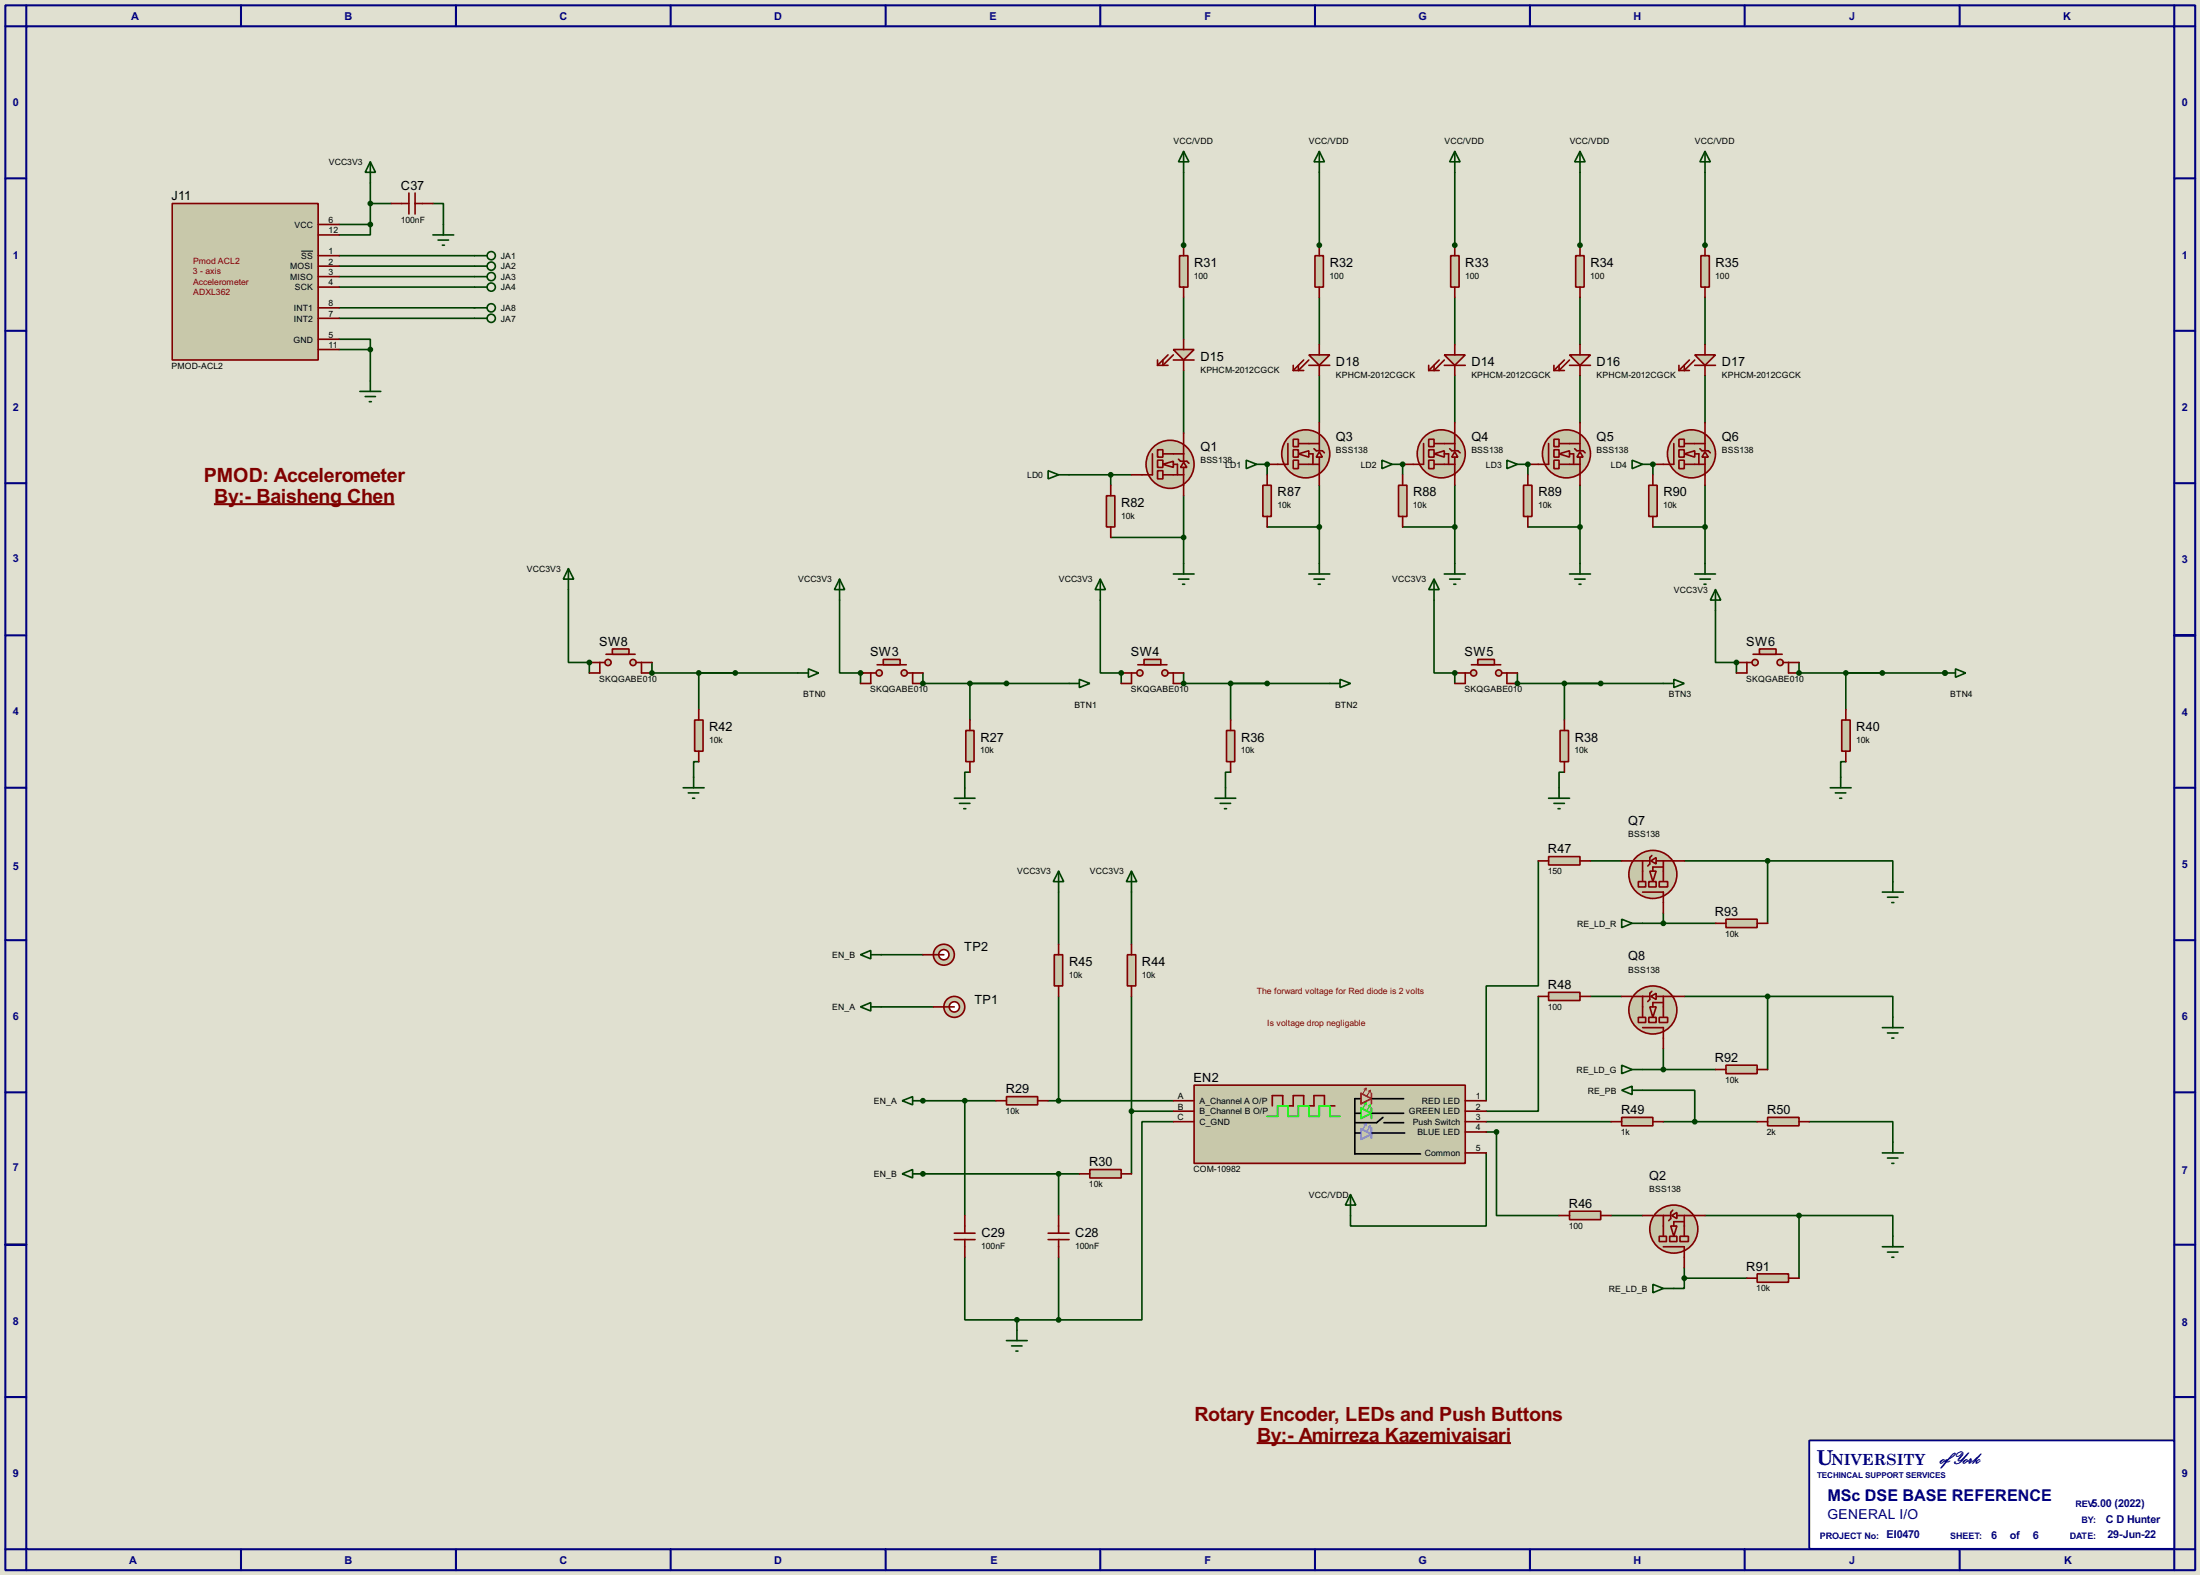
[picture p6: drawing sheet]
<svg xmlns="http://www.w3.org/2000/svg" width="536mm" height="383mm" viewBox="0 0 536 383" stroke-linecap="round" stroke-linejoin="round" font-family="sans-serif">
<path d="M0 0h535.9v383.5h-535.9z" fill="#e0e0d0"/>
<g fill="none" stroke="#000080" stroke-width=".5">
<path d="M1.3 1.3h533.4v381h-533.4zM6.4 6.4h523.2v370.8h-523.2zM6.4 1.3v5.1h-5.1M58.7 1.3v5.1M111.1 1.3v5.1M163.4 1.3v5.1M215.7 1.3v5.1M268 1.3v5.1M320.3 1.3v5.1M372.7 1.3v5.1M425 1.3v5.1M477.3 1.3v5.1"/>
<path d="M529.6 1.3v5.1h5.1M1.3 43.5h5.1M529.6 43.5h5.1M1.3 80.6h5.1M529.6 80.6h5.1M1.3 117.7h5.1M529.6 117.7h5.1M1.3 154.7h5.1M529.6 154.7h5.1M1.3 191.8h5.1M529.6 191.8h5.1M1.3 228.9h5.1"/>
<path d="M529.6 228.9h5.1M1.3 266h5.1M529.6 266h5.1M1.3 303.1h5.1M529.6 303.1h5.1M1.3 340.2h5.1M529.6 340.2h5.1M1.3 377.2h5.1v5.1M58.7 377.2v5.1M111.1 377.2v5.1M163.4 377.2v5.1M215.7 377.2v5.1"/>
<path d="M268 377.2v5.1M320.3 377.2v5.1M372.7 377.2v5.1M425 377.2v5.1M477.3 377.2v5.1M534.7 377.2h-5.1v5.1"/>
</g>
<path d="M440.7 350.7h88.9v26.4h-88.9z" fill="#fff" stroke="#000080" stroke-width=".45"/>
<g fill="none" stroke="#004000" stroke-width=".4">
<path d="M82.6 54.7h7.6M90.2 54.7v2.5h-7.6M90.2 44.5v10.2M90.2 49.6h5.1M105.5 49.6h2.5v5.1M82.6 75h33M82.6 77.5h33M82.6 69.9h33M82.6 67.4h33M82.6 64.8h33M82.6 62.3h33M82.6 82.6h7.6v2.5"/>
<path d="M82.6 85.1h7.6M90.2 85.1v7.7M209.6 163.9v2.5"/>
</g>
<circle cx="209.6" cy="163.9" r=".2" fill="#004000"/>
<path d="M204.5 146.1v17.8h5.1M224.8 163.9v2.5" fill="none" stroke="#004000" stroke-width=".4"/>
<circle cx="224.8" cy="166.4" r=".2" fill="#004000"/>
<g fill="none" stroke="#004000" stroke-width=".4">
<path d="M288.3 42v17.7M288.3 72.4v10.2M321.4 72.4v11.5M354.4 72.4v11.5M384.9 72.4v11.5M415.3 72.4v11.5M224.8 166.4h11.5v8.9M236.3 188h-1.3v3.8M242.6 268h-7.6v28M285.8 273.1h-7.6v48.3h-20.3M262.9 285.8h-5v10.2M362 280.7v17.8h-33v-2.5"/>
<path d="M235 306.1v15.3h12.7M257.9 306.1v15.3M247.7 321.4v2.5M247.7 321.4h10.2"/>
</g>
<g fill="#004000">
<circle cx="288.3" cy="59.7" r=".2"/>
<circle cx="321.4" cy="59.7" r=".2"/>
<circle cx="354.4" cy="59.7" r=".2"/>
<circle cx="384.9" cy="59.7" r=".2"/>
</g>
<path d="M288.3 90.2v15.3M321.4 91.5v11.4M354.4 91.5v11.4M384.9 91.5v11.4M415.3 91.5v11.4M236.3 166.4h8.9M273.1 163.9v2.5" fill="none" stroke="#004000" stroke-width=".4"/>
<circle cx="273.1" cy="163.9" r=".2" fill="#004000"/>
<path d="M268 146.1v17.8h5.1M288.3 163.9v2.5" fill="none" stroke="#004000" stroke-width=".4"/>
<circle cx="288.3" cy="166.4" r=".2" fill="#004000"/>
<path d="M288.3 166.4h20.4M299.8 166.4v8.9M354.4 163.9v2.5M299.8 188h-1.3v3.8" fill="none" stroke="#004000" stroke-width=".4"/>
<circle cx="354.4" cy="163.9" r=".2" fill="#004000"/>
<path d="M349.3 146.1v17.8h5.1M369.6 163.9v2.5" fill="none" stroke="#004000" stroke-width=".4"/>
<circle cx="369.6" cy="166.4" r=".2" fill="#004000"/>
<path d="M369.6 166.4h20.3M381.1 166.4v8.9M423 161.3v2.6M381.1 188h-1.3v3.8" fill="none" stroke="#004000" stroke-width=".4"/>
<circle cx="423" cy="161.3" r=".2" fill="#004000"/>
<path d="M417.9 148.6v12.7h5.1M438.2 161.3v2.6" fill="none" stroke="#004000" stroke-width=".4"/>
<circle cx="438.2" cy="163.9" r=".2" fill="#004000"/>
<path d="M143.6 161.3v2.6M438.2 163.9h20.3M449.6 163.9v8.9M449.6 185.5h-1.2v3.8" fill="none" stroke="#004000" stroke-width=".4"/>
<circle cx="143.6" cy="161.3" r=".2" fill="#004000"/>
<path d="M138.5 143.6v17.7h5.1M158.8 161.3v2.6" fill="none" stroke="#004000" stroke-width=".4"/>
<circle cx="158.8" cy="163.9" r=".2" fill="#004000"/>
<path d="M158.8 163.9h20.3M170.2 163.9v8.9M170.2 185.5h-1.2v3.8" fill="none" stroke="#004000" stroke-width=".4"/>
<circle cx="473.8" cy="163.9" r=".2" fill="#004000"/>
<path d="M179.1 163.9h15.3M245.2 166.4h15.2M308.7 166.4h15.2M389.9 166.4h15.3M257.9 217.2v12.7M275.6 217.2v12.7M257.9 242.6v25.4M275.6 242.6v43.2M224.8 268h10.2M255.3 268h30.5M275.6 270.6h10.2" fill="none" stroke="#004000" stroke-width=".4"/>
<circle cx="224.8" cy="268" r=".2" fill="#004000"/>
<path d="M224.8 285.8h33.1" fill="none" stroke="#004000" stroke-width=".4"/>
<circle cx="224.8" cy="285.8" r=".2" fill="#004000"/>
<path d="M321.4 42v17.7M354.4 42v17.7M384.9 42v17.7M374.7 209.6v30.5h-12.7v27.9M387.4 209.6h7.6M374.7 242.6v28h-12.7M387.4 242.6h7.6M362 275.6h2.5v20.4h15.3M362 273.1h30.5M440.7 273.1h20.4v5.1M392.5 296h7.6" fill="none" stroke="#004000" stroke-width=".4"/>
<circle cx="415.3" cy="59.7" r=".2" fill="#004000"/>
<path d="M415.3 42v17.7M260.4 115.6h15.2M270.6 115.6v2.6M270.6 130.9h17.7M288.3 120.7v16.5" fill="none" stroke="#004000" stroke-width=".4"/>
<circle cx="308.7" cy="113.1" r=".2" fill="#004000"/>
<path d="M308.7 113.1v2.5M321.4 118.2v19M308.7 128.3h12.7" fill="none" stroke="#004000" stroke-width=".4"/>
<circle cx="341.7" cy="113.1" r=".2" fill="#004000"/>
<path d="M341.7 113.1v2.5M354.4 118.2v19M341.7 128.3h12.7" fill="none" stroke="#004000" stroke-width=".4"/>
<circle cx="372.2" cy="113.1" r=".2" fill="#004000"/>
<path d="M372.2 113.1v2.5M384.9 118.2v19M372.2 128.3h12.7" fill="none" stroke="#004000" stroke-width=".4"/>
<circle cx="402.6" cy="113.1" r=".2" fill="#004000"/>
<g fill="none" stroke="#004000" stroke-width=".4">
<path d="M402.6 113.1v2.5M415.3 118.2v19M402.6 128.3h12.7M410.3 209.6h20.3M430.6 209.6h30.5v5.1M430.6 209.6v15.2M400.1 224.8h17.8M405.2 222.3v2.5M405.2 255.3v5.1M410.3 242.6h20.3M430.6 242.6h30.5v5.1M430.6 242.6v17.8"/>
<path d="M400.1 260.4h17.8M415.3 296h22.9M438.2 296h22.9v5M438.2 296v15.2M410.3 311.2v2.5h-2.6M410.3 308.7v2.5M410.3 311.2h15.2"/>
</g>
<circle cx="473.8" cy="163.9" r=".2" fill="#004000"/>
<path d="M458.5 163.9h15.3M214.7 232.5h10.1M214.7 245.2h12.7M400.1 265.5h12.7v7.6M405.2 273.1h22.8" fill="none" stroke="#004000" stroke-width=".4"/>
<path d="M42 49.6h35.5v38.1h-35.5z" fill="#c8c8aa" stroke="#800000" stroke-width=".4"/>
<g fill="none" stroke="#800000" stroke-width=".4">
<path d="M77.5 54.7h5.1M77.5 57.2h5.1M95.3 49.6h4.3M99.6 47v5.1M101.1 47v5.1M101.1 49.6h4.4M77.5 62.3h5.1M77.5 64.8h5.1M77.5 67.4h5.1M77.5 69.9h5.1M77.5 75h5.1M77.5 77.5h5.1"/>
<path d="M77.5 82.6h5.1M77.5 85.1h5.1"/>
</g>
<path d="M73.4 61.2h2.9" fill="none" stroke="#000" stroke-width=".24"/>
<g fill="none" stroke="#004000" stroke-width=".4">
<path d="M90.2 39.4l1.3 2.6h-2.5zM90.2 39.4v5.1M105.5 57.2h5M106.7 58.5h2.6M107.8 59.7h.5M108 54.7v2.5M115.6 75h3.1M115.6 77.5h3.1M115.6 69.9h3.1M115.6 67.4h3.1M115.6 64.8h3.1M115.6 62.3h3.1"/>
<path d="M87.7 95.3h5.1M89 96.6h2.5M90 97.8h.5M90.2 92.8v2.5"/>
<circle cx="119.6" cy="69.9" r="1"/>
<circle cx="119.6" cy="64.8" r="1"/>
<circle cx="119.6" cy="77.5" r="1"/>
<circle cx="119.6" cy="62.3" r="1"/>
<circle cx="119.6" cy="75" r="1"/>
<circle cx="119.6" cy="67.4" r="1"/>
</g>
<g fill="#004000" stroke="#004000" stroke-width=".4">
<circle cx="90.2" cy="54.7" r=".5"/>
<circle cx="90.2" cy="85.1" r=".5"/>
<circle cx="90.2" cy="49.6" r=".5"/>
</g>
<path d="M351.8 86.4h5.1l-2.5 2.6z" fill="#c8c8aa" stroke="#800000" stroke-width=".4"/>
<path d="M348 89v1.2M348 90.2h2.6M350.6 87.7l-2.6 2.5M351.8 89h5.1M351.8 87.7l-2.5 2.5v-1.2M354.4 83.9v2.5M354.4 89v2.5" fill="none" stroke="#800000" stroke-width=".4"/>
<path d="M285.8 85.1h5.1l-2.6 2.6z" fill="#c8c8aa" stroke="#800000" stroke-width=".4"/>
<path d="M282 87.7v1.3M282 89h2.5M284.5 86.4l-2.5 2.6M285.8 87.7h5.1M285.8 86.4l-2.5 2.6v-1.3M288.3 82.6v2.5M288.3 87.7v2.5" fill="none" stroke="#800000" stroke-width=".4"/>
<g fill="#c8c8aa" stroke="#800000" stroke-width=".4">
<circle cx="220.2" cy="163.9" r=".75"/>
<circle cx="214.1" cy="163.9" r=".75"/>
</g>
<path d="M213.7 161.9h7.1" fill="none" stroke="#800000" stroke-width=".4"/>
<path d="M215.2 160.6h4.1v1.3h-4.1z" fill="#c8c8aa" stroke="#800000" stroke-width=".4"/>
<path d="M209.6 163.9h3.8M212.1 163.9v2.5h-2.5M221 163.9h3.8M222.3 163.9v2.5h2.5" fill="none" stroke="#800000" stroke-width=".4"/>
<path d="M204.5 141l1.3 2.6h-2.5zM204.5 141v5.1" fill="none" stroke="#004000" stroke-width=".4"/>
<circle cx="209.6" cy="163.9" r=".5" fill="#004000" stroke="#004000" stroke-width=".4"/>
<path d="M235.3 177.9h2v7.6h-2z" fill="#c8c8aa" stroke="#800000" stroke-width=".4"/>
<path d="M236.3 175.3v2.6M236.3 185.5v2.5" fill="none" stroke="#800000" stroke-width=".4"/>
<g fill="#004000" stroke="#004000" stroke-width=".4">
<circle cx="224.8" cy="166.4" r=".5"/>
<circle cx="236.2" cy="166.4" r=".5"/>
</g>
<path d="M232.5 194.4h5M233.7 195.6h2.6M234.8 196.9h.5M235 191.8v2.6" fill="none" stroke="#004000" stroke-width=".4"/>
<path d="M290.9 264.2h66v19.1h-66z" fill="#c8c8aa" stroke="#800000" stroke-width=".4"/>
<path d="M285.8 268h5.1M285.8 270.6h5.1M285.8 273.1h5.1M309.9 269.3v-2.5h2.6v2.5h2.5v-2.5h2.6v2.5h2.5v-2.5h2.5v2.5h2.6M356.9 268h5.1M356.9 270.6h5.1M356.9 273.1h5.1M356.9 275.6h5.1M356.9 280.7h5.1" fill="none" stroke="#800000" stroke-width=".4"/>
<path d="M308.7 271.8h2.5v-2.5h2.5v2.5h2.6v-2.5h2.5v2.5h2.6v-2.5h2.5v2.5h2.5" fill="none" stroke="#0f0" stroke-width=".4"/>
<path d="M331.5 266.2l2.6 1.3-2.6 1.3zM334.1 266.2v2.6" fill="none" stroke="#f00" stroke-width=".4"/>
<path d="M331.5 269.8l2.6 1.3-2.6 1.2zM334.1 269.8v2.5" fill="none" stroke="#00c000" stroke-width=".4"/>
<path d="M331.5 274.9l2.6 1.3-2.6 1.2zM334.1 274.6v2.6" fill="none" stroke="#1c8dff" stroke-width=".4"/>
<path d="M332.8 265l-.8 1.2M332.8 265l-.5 .2M332.8 265v.5M333.8 265.5l-.8 1.3M333.8 265.5l-.5 .2M333.8 265.5v.5" fill="none" stroke="#f00" stroke-width=".24"/>
<path d="M332.8 268.5l-.8 1.3M332.8 268.5l-.5 .3M332.8 268.5v.5M333.8 269l-.8 1.3M333.8 269l-.5 .3M333.8 269v.5" fill="none" stroke="#00c000" stroke-width=".24"/>
<path d="M332.8 273.6l-.8 1.3M332.8 273.6l-.5 .3M332.8 273.6v.5M333.8 274.1l-.8 1.3M333.8 274.1l-.5 .3M333.8 274.1v.5" fill="none" stroke="#1c8dff" stroke-width=".24"/>
<path d="M330 271.1h1.3M330 275.9h1.3M331.3 267.5h-1.3v13.5h16M334.3 267.5h7.6M334.3 271.1h7.6M334.3 275.9h7.9M336.9 272.1l-1.6 1.3h-5.3M337.1 273.4h4.8" fill="none" stroke="#000" stroke-width=".4"/>
<path d="M245.2 267h7.6v2h-7.6z" fill="#c8c8aa" stroke="#800000" stroke-width=".4"/>
<path d="M242.6 268h2.6M252.8 268h2.5" fill="none" stroke="#800000" stroke-width=".4"/>
<path d="M265.5 284.8h7.6v2h-7.6z" fill="#c8c8aa" stroke="#800000" stroke-width=".4"/>
<path d="M235 296v4.3M257.9 296v4.3M262.9 285.8h2.6M273.1 285.8h2.5M232.5 301.8h5M232.5 300.3h5M235 301.8v4.3M255.3 301.8h5.1M255.3 300.3h5.1M257.9 301.8v4.3" fill="none" stroke="#800000" stroke-width=".4"/>
<path d="M245.2 326.4h5M246.4 327.7h2.6M247.5 329h.5M247.7 323.9v2.5" fill="none" stroke="#004000" stroke-width=".4"/>
<g fill="#004000" stroke="#004000" stroke-width=".4">
<circle cx="247.7" cy="321.4" r=".5"/>
<circle cx="257.8" cy="321.4" r=".5"/>
<circle cx="235" cy="268" r=".5"/>
<circle cx="257.8" cy="285.8" r=".5"/>
</g>
<path d="M287.3 62.3h2.1v7.6h-2.1z" fill="#c8c8aa" stroke="#800000" stroke-width=".4"/>
<path d="M288.3 59.7v2.6M288.3 69.9v2.5" fill="none" stroke="#800000" stroke-width=".4"/>
<g fill="#c8c8aa" stroke="#800000" stroke-width=".4">
<path d="M407 298.5h1.5l-.8 2.5z"/>
<circle cx="407.7" cy="299.3" r="5.9"/>
</g>
<path d="M405.2 296v5M410.3 296v5M410.3 297.5h-2.6v1M405.2 303.6h5.1v2.5" fill="none" stroke="#800000" stroke-width=".4"/>
<path d="M407.2 296l1.3-.8v1.5z" fill="#c8c8aa" stroke="#800000" stroke-width=".4"/>
<path d="M402.9 296h4.1M407.5 294.7l-.5 .5v1.5l-.5 .5M408.5 296h4.3" fill="none" stroke="#800000" stroke-width=".4"/>
<g fill="#c8c8aa" stroke="#800000" stroke-width=".4">
<path d="M404.2 301h1.7v1.3h-1.7z"/>
<path d="M409.2 301h2.1v1.3h-2.1z"/>
<path d="M406.7 301h1.8v1.3h-1.8z"/>
</g>
<path d="M400.1 296h2.5M412.8 296h2.5M410.3 306.1v2.6" fill="none" stroke="#800000" stroke-width=".4"/>
<path d="M288.3 36.9l1.3 2.5h-2.5zM288.3 36.9v5.1M329 290.9l1.3 2.5h-2.6zM329 290.9v5.1M458.5 303.6h5.1M459.8 304.9h2.5M460.8 306.1h.5M461.1 301v2.6" fill="none" stroke="#004000" stroke-width=".4"/>
<path d="M382.3 86.4h5.1l-2.5 2.6z" fill="#c8c8aa" stroke="#800000" stroke-width=".4"/>
<path d="M378.5 89v1.2M378.5 90.2h2.6M381.1 87.7l-2.6 2.5M382.3 89h5.1M382.3 87.7l-2.5 2.5v-1.2M384.9 83.9v2.5M384.9 89v2.5" fill="none" stroke="#800000" stroke-width=".4"/>
<path d="M412.8 86.4h5.1l-2.6 2.6z" fill="#c8c8aa" stroke="#800000" stroke-width=".4"/>
<path d="M409 89v1.2M409 90.2h2.5M411.5 87.7l-2.5 2.5M412.8 89h5.1M412.8 87.7l-2.5 2.5v-1.2M415.3 83.9v2.5M415.3 89v2.5" fill="none" stroke="#800000" stroke-width=".4"/>
<path d="M320.3 62.3h2.1v7.6h-2.1z" fill="#c8c8aa" stroke="#800000" stroke-width=".4"/>
<path d="M321.4 59.7v2.6M321.4 69.9v2.5" fill="none" stroke="#800000" stroke-width=".4"/>
<path d="M318.8 86.4h5.1l-2.5 2.6z" fill="#c8c8aa" stroke="#800000" stroke-width=".4"/>
<path d="M315 89v1.2M315 90.2h2.6M317.6 87.7l-2.6 2.5M318.8 89h5.1M318.8 87.7l-2.5 2.5v-1.2M321.4 83.9v2.5M321.4 89v2.5" fill="none" stroke="#800000" stroke-width=".4"/>
<path d="M353.4 62.3h2v7.6h-2z" fill="#c8c8aa" stroke="#800000" stroke-width=".4"/>
<path d="M354.4 59.7v2.6M354.4 69.9v2.5" fill="none" stroke="#800000" stroke-width=".4"/>
<path d="M383.8 62.3h2.1v7.6h-2.1z" fill="#c8c8aa" stroke="#800000" stroke-width=".4"/>
<path d="M384.9 59.7v2.6M384.9 69.9v2.5" fill="none" stroke="#800000" stroke-width=".4"/>
<path d="M414.3 62.3h2.1v7.6h-2.1z" fill="#c8c8aa" stroke="#800000" stroke-width=".4"/>
<path d="M415.3 59.7v2.6M415.3 69.9v2.5" fill="none" stroke="#800000" stroke-width=".4"/>
<g fill="#004000" stroke="#004000" stroke-width=".4">
<circle cx="288.3" cy="59.7" r=".5"/>
<circle cx="321.3" cy="59.7" r=".5"/>
<circle cx="354.3" cy="59.7" r=".5"/>
<circle cx="384.8" cy="59.7" r=".5"/>
</g>
<path d="M255.3 114.6l2.6 1-2.6 1zM257.9 115.6h2.5M303.6 112.1l2.5 1-2.5 1zM306.1 113.1h2.6" fill="none" stroke="#004000" stroke-width=".4"/>
<g fill="#c8c8aa" stroke="#800000" stroke-width=".4">
<path d="M316.3 110.5l2.5-.7v1.5z"/>
<circle cx="318" cy="110.5" r="5.9"/>
</g>
<path d="M313.7 108v5.1h-2.5M316.3 113.1h5.1M316.3 108h5.1M318.8 110.5h1v2.6" fill="none" stroke="#800000" stroke-width=".4"/>
<path d="M321.4 110l.7 1.3h-1.5z" fill="#c8c8aa" stroke="#800000" stroke-width=".4"/>
<path d="M320.1 109.3l.5 .5h1.5l.5 .5M321.4 105.7v4.1M321.4 111.3v4.3" fill="none" stroke="#800000" stroke-width=".4"/>
<g fill="#c8c8aa" stroke="#800000" stroke-width=".4">
<path d="M315 107h1.3v1.8h-1.3z"/>
<path d="M315 112.1h1.3v2h-1.3z"/>
<path d="M315 109.5h1.3v1.8h-1.3z"/>
</g>
<path d="M308.7 113.1h2.5M321.4 102.9v2.6M321.4 115.6v2.6" fill="none" stroke="#800000" stroke-width=".4"/>
<g fill="#c8c8aa" stroke="#800000" stroke-width=".4">
<path d="M283.3 113.1l2.5-.8v1.5z"/>
<circle cx="285" cy="113.1" r="5.9"/>
</g>
<path d="M280.7 110.5v5.1h-2.5M283.3 115.6h5M283.3 110.5h5M285.8 113.1h1v2.5" fill="none" stroke="#800000" stroke-width=".4"/>
<path d="M288.3 112.6l.8 1.2h-1.5z" fill="#c8c8aa" stroke="#800000" stroke-width=".4"/>
<path d="M287.1 111.8l.5 .5h1.5l.5 .5M288.3 108.3v4M288.3 113.8v4.4" fill="none" stroke="#800000" stroke-width=".4"/>
<g fill="#c8c8aa" stroke="#800000" stroke-width=".4">
<path d="M282 109.5h1.3v1.8h-1.3z"/>
<path d="M282 114.6h1.3v2h-1.3z"/>
<path d="M282 112.1h1.3v1.7h-1.3z"/>
</g>
<path d="M275.6 115.6h2.6M288.3 105.5v2.5M288.3 118.2v2.5" fill="none" stroke="#800000" stroke-width=".4"/>
<path d="M336.6 112.1l2.5 1-2.5 1zM339.1 113.1h2.6" fill="none" stroke="#004000" stroke-width=".4"/>
<g fill="#c8c8aa" stroke="#800000" stroke-width=".4">
<path d="M349.3 110.5l2.5-.7v1.5z"/>
<circle cx="351" cy="110.5" r="5.9"/>
</g>
<path d="M346.8 108v5.1h-2.6M349.3 113.1h5.1M349.3 108h5.1M351.8 110.5h1.1v2.6" fill="none" stroke="#800000" stroke-width=".4"/>
<path d="M354.4 110l.7 1.3h-1.5z" fill="#c8c8aa" stroke="#800000" stroke-width=".4"/>
<path d="M353.1 109.3l.5 .5h1.5l.6 .5M354.4 105.7v4.1M354.4 111.3v4.3" fill="none" stroke="#800000" stroke-width=".4"/>
<g fill="#c8c8aa" stroke="#800000" stroke-width=".4">
<path d="M348 107h1.3v1.8h-1.3z"/>
<path d="M348 112.1h1.3v2h-1.3z"/>
<path d="M348 109.5h1.3v1.8h-1.3z"/>
</g>
<path d="M341.7 113.1h2.5M354.4 102.9v2.6M354.4 115.6v2.6" fill="none" stroke="#800000" stroke-width=".4"/>
<path d="M367.1 112.1l2.5 1-2.5 1zM369.6 113.1h2.6" fill="none" stroke="#004000" stroke-width=".4"/>
<g fill="#c8c8aa" stroke="#800000" stroke-width=".4">
<path d="M379.8 110.5l2.5-.7v1.5z"/>
<circle cx="381.5" cy="110.5" r="5.9"/>
</g>
<path d="M377.2 108v5.1h-2.5M379.8 113.1h5.1M379.8 108h5.1M382.3 110.5h1v2.6" fill="none" stroke="#800000" stroke-width=".4"/>
<path d="M384.9 110l.7 1.3h-1.5z" fill="#c8c8aa" stroke="#800000" stroke-width=".4"/>
<path d="M383.6 109.3l.5 .5h1.5l.5 .5M384.9 105.7v4.1M384.9 111.3v4.3" fill="none" stroke="#800000" stroke-width=".4"/>
<g fill="#c8c8aa" stroke="#800000" stroke-width=".4">
<path d="M378.5 107h1.3v1.8h-1.3z"/>
<path d="M378.5 112.1h1.3v2h-1.3z"/>
<path d="M378.5 109.5h1.3v1.8h-1.3z"/>
</g>
<path d="M372.2 113.1h2.5M384.9 102.9v2.6M384.9 115.6v2.6" fill="none" stroke="#800000" stroke-width=".4"/>
<path d="M397.6 112.1l2.5 1-2.5 1zM400.1 113.1h2.5" fill="none" stroke="#004000" stroke-width=".4"/>
<g fill="#c8c8aa" stroke="#800000" stroke-width=".4">
<path d="M410.3 110.5l2.5-.7v1.5z"/>
<circle cx="412" cy="110.5" r="5.9"/>
</g>
<path d="M407.7 108v5.1h-2.5M410.3 113.1h5M410.3 108h5M412.8 110.5h1v2.6" fill="none" stroke="#800000" stroke-width=".4"/>
<path d="M415.3 110l.8 1.3h-1.5z" fill="#c8c8aa" stroke="#800000" stroke-width=".4"/>
<path d="M414.1 109.3l.5 .5h1.5l.5 .5M415.3 105.7v4.1M415.3 111.3v4.3" fill="none" stroke="#800000" stroke-width=".4"/>
<g fill="#c8c8aa" stroke="#800000" stroke-width=".4">
<path d="M409 107h1.3v1.8h-1.3z"/>
<path d="M409 112.1h1.3v2h-1.3z"/>
<path d="M409 109.5h1.3v1.8h-1.3z"/>
</g>
<path d="M402.6 113.1h2.6M415.3 102.9v2.6M415.3 115.6v2.6" fill="none" stroke="#800000" stroke-width=".4"/>
<circle cx="245.1" cy="166.4" r=".5" fill="#004000" stroke="#004000" stroke-width=".4"/>
<g fill="#c8c8aa" stroke="#800000" stroke-width=".4">
<circle cx="283.7" cy="163.9" r=".75"/>
<circle cx="277.6" cy="163.9" r=".75"/>
</g>
<path d="M277.2 161.9h7.1" fill="none" stroke="#800000" stroke-width=".4"/>
<path d="M278.7 160.6h4.1v1.3h-4.1z" fill="#c8c8aa" stroke="#800000" stroke-width=".4"/>
<path d="M273.1 163.9h3.8M275.6 163.9v2.5h-2.5M284.5 163.9h3.8M285.8 163.9v2.5h2.5" fill="none" stroke="#800000" stroke-width=".4"/>
<path d="M268 141l1.3 2.6h-2.5zM268 141v5.1" fill="none" stroke="#004000" stroke-width=".4"/>
<circle cx="273.1" cy="163.9" r=".5" fill="#004000" stroke="#004000" stroke-width=".4"/>
<path d="M298.8 177.9h2v7.6h-2z" fill="#c8c8aa" stroke="#800000" stroke-width=".4"/>
<path d="M299.8 175.3v2.6M299.8 185.5v2.5" fill="none" stroke="#800000" stroke-width=".4"/>
<g fill="#004000" stroke="#004000" stroke-width=".4">
<circle cx="288.3" cy="166.4" r=".5"/>
<circle cx="299.7" cy="166.4" r=".5"/>
<circle cx="308.6" cy="166.4" r=".5"/>
</g>
<path d="M296 194.4h5M297.2 195.6h2.6M298.3 196.9h.5M298.5 191.8v2.6" fill="none" stroke="#004000" stroke-width=".4"/>
<g fill="#c8c8aa" stroke="#800000" stroke-width=".4">
<circle cx="365" cy="163.9" r=".75"/>
<circle cx="358.9" cy="163.9" r=".75"/>
</g>
<path d="M358.4 161.9h7.2" fill="none" stroke="#800000" stroke-width=".4"/>
<path d="M360 160.6h4v1.3h-4z" fill="#c8c8aa" stroke="#800000" stroke-width=".4"/>
<path d="M354.4 163.9h3.8M356.9 163.9v2.5h-2.5M365.8 163.9h3.8M367.1 163.9v2.5h2.5" fill="none" stroke="#800000" stroke-width=".4"/>
<path d="M349.3 141l1.3 2.6h-2.6zM349.3 141v5.1" fill="none" stroke="#004000" stroke-width=".4"/>
<circle cx="354.3" cy="163.9" r=".5" fill="#004000" stroke="#004000" stroke-width=".4"/>
<path d="M380 177.9h2.1v7.6h-2.1z" fill="#c8c8aa" stroke="#800000" stroke-width=".4"/>
<path d="M381.1 175.3v2.6M381.1 185.5v2.5" fill="none" stroke="#800000" stroke-width=".4"/>
<g fill="#004000" stroke="#004000" stroke-width=".4">
<circle cx="369.6" cy="166.4" r=".5"/>
<circle cx="381" cy="166.4" r=".5"/>
<circle cx="389.9" cy="166.4" r=".5"/>
</g>
<path d="M377.2 194.4h5.1M378.5 195.6h2.6M379.5 196.9h.5M379.8 191.8v2.6" fill="none" stroke="#004000" stroke-width=".4"/>
<g fill="#c8c8aa" stroke="#800000" stroke-width=".4">
<circle cx="433.6" cy="161.3" r=".75"/>
<circle cx="427.5" cy="161.3" r=".75"/>
</g>
<path d="M427 159.3h7.1" fill="none" stroke="#800000" stroke-width=".4"/>
<path d="M428.6 158h4v1.3h-4z" fill="#c8c8aa" stroke="#800000" stroke-width=".4"/>
<path d="M423 161.3h3.8M425.5 161.3v2.6h-2.5M434.4 161.3h3.8M435.7 161.3v2.6h2.5" fill="none" stroke="#800000" stroke-width=".4"/>
<path d="M417.9 143.6l1.3 2.5h-2.6zM417.9 143.6v5" fill="none" stroke="#004000" stroke-width=".4"/>
<circle cx="422.9" cy="161.3" r=".5" fill="#004000" stroke="#004000" stroke-width=".4"/>
<path d="M448.6 175.3h2.1v7.6h-2.1z" fill="#c8c8aa" stroke="#800000" stroke-width=".4"/>
<path d="M449.6 172.8v2.5M449.6 182.9v2.6" fill="none" stroke="#800000" stroke-width=".4"/>
<g fill="#004000" stroke="#004000" stroke-width=".4">
<circle cx="438.2" cy="163.9" r=".5"/>
<circle cx="449.6" cy="163.9" r=".5"/>
<circle cx="458.5" cy="163.9" r=".5"/>
</g>
<path d="M445.8 191.8h5.1M447.1 193.1h2.5M448.1 194.4h.5M448.4 189.3v2.5" fill="none" stroke="#004000" stroke-width=".4"/>
<g fill="#c8c8aa" stroke="#800000" stroke-width=".4">
<circle cx="154.2" cy="161.3" r=".75"/>
<circle cx="148.1" cy="161.3" r=".75"/>
</g>
<path d="M147.6 159.3h7.1" fill="none" stroke="#800000" stroke-width=".4"/>
<path d="M149.2 158h4v1.3h-4z" fill="#c8c8aa" stroke="#800000" stroke-width=".4"/>
<path d="M143.6 161.3h3.8M146.1 161.3v2.6h-2.5M155 161.3h3.8M156.3 161.3v2.6h2.5" fill="none" stroke="#800000" stroke-width=".4"/>
<path d="M138.5 138.5l1.3 2.5h-2.6zM138.5 138.5v5.1" fill="none" stroke="#004000" stroke-width=".4"/>
<circle cx="143.5" cy="161.3" r=".5" fill="#004000" stroke="#004000" stroke-width=".4"/>
<path d="M169.2 175.3h2.1v7.6h-2.1z" fill="#c8c8aa" stroke="#800000" stroke-width=".4"/>
<path d="M170.2 172.8v2.5M170.2 182.9v2.6" fill="none" stroke="#800000" stroke-width=".4"/>
<g fill="#004000" stroke="#004000" stroke-width=".4">
<circle cx="158.8" cy="163.9" r=".5"/>
<circle cx="170.2" cy="163.9" r=".5"/>
<circle cx="179.1" cy="163.9" r=".5"/>
<circle cx="473.7" cy="163.9" r=".5"/>
</g>
<g fill="none" stroke="#004000" stroke-width=".4">
<path d="M194.4 163.9h2.5M196.9 162.9l2.5 1-2.5 1zM260.4 166.4h2.5M262.9 165.4l2.6 1-2.6 1zM323.9 166.4h2.5M326.4 165.4l2.6 1-2.6 1zM405.2 166.4h2.5M407.7 165.4l2.6 1-2.6 1zM473.8 163.9h2.5M476.3 162.9l2.5 1-2.5 1zM166.4 191.8h5.1M167.7 193.1h2.5"/>
<path d="M168.7 194.4h.5M169 189.3v2.5"/>
</g>
<path d="M274.6 232.5h2.1v7.6h-2.1z" fill="#c8c8aa" stroke="#800000" stroke-width=".4"/>
<path d="M275.6 229.9v2.6M275.6 240.1v2.5" fill="none" stroke="#800000" stroke-width=".4"/>
<path d="M256.8 232.5h2.1v7.6h-2.1z" fill="#c8c8aa" stroke="#800000" stroke-width=".4"/>
<path d="M257.9 229.9v2.6M257.9 240.1v2.5" fill="none" stroke="#800000" stroke-width=".4"/>
<g fill="#004000" stroke="#004000" stroke-width=".4">
<circle cx="257.8" cy="268" r=".5"/>
<circle cx="275.6" cy="270.6" r=".5"/>
<circle cx="224.8" cy="268" r=".5"/>
<circle cx="224.8" cy="285.8" r=".5"/>
</g>
<path d="M257.9 212.1l1.2 2.6h-2.5zM257.9 212.1v5.1M275.6 212.1l1.3 2.6h-2.5zM275.6 212.1v5.1M219.8 268l2.5-1v2zM222.3 268h2.5M219.8 285.8l2.5-1v2zM222.3 285.8h2.5" fill="none" stroke="#004000" stroke-width=".4"/>
<path d="M382.3 294.9h7.6v2.1h-7.6z" fill="#c8c8aa" stroke="#800000" stroke-width=".4"/>
<path d="M379.8 296h2.5M389.9 296h2.6" fill="none" stroke="#800000" stroke-width=".4"/>
<g fill="#c8c8aa" stroke="#800000" stroke-width=".4">
<path d="M401.9 212.1h1.5l-.8 2.6z"/>
<circle cx="402.6" cy="212.9" r="5.9"/>
</g>
<path d="M400.1 217.2h5.1v2.6M400.1 209.6v5.1M405.2 209.6v5.1M405.2 211.1h-2.6v1" fill="none" stroke="#800000" stroke-width=".4"/>
<path d="M402.1 209.6l1.3-.8v1.6z" fill="#c8c8aa" stroke="#800000" stroke-width=".4"/>
<path d="M397.8 209.6h4.1M402.4 208.3l-.5 .5v1.6l-.5 .5M403.4 209.6h4.3" fill="none" stroke="#800000" stroke-width=".4"/>
<g fill="#c8c8aa" stroke="#800000" stroke-width=".4">
<path d="M399.1 214.7h1.8v1.3h-1.8z"/>
<path d="M404.2 214.7h2v1.3h-2z"/>
<path d="M401.6 214.7h1.8v1.3h-1.8z"/>
</g>
<path d="M395 209.6h2.6M405.2 219.8v2.5M407.7 209.6h2.6" fill="none" stroke="#800000" stroke-width=".4"/>
<path d="M458.5 217.2h5.1M459.8 218.5h2.5M460.8 219.8h.5M461.1 214.7v2.5" fill="none" stroke="#004000" stroke-width=".4"/>
<path d="M377.2 208.6h7.7v2h-7.7z" fill="#c8c8aa" stroke="#800000" stroke-width=".4"/>
<path d="M374.7 209.6h2.5M384.9 209.6h2.5" fill="none" stroke="#800000" stroke-width=".4"/>
<g fill="#c8c8aa" stroke="#800000" stroke-width=".4">
<path d="M401.9 245.2h1.5l-.8 2.5z"/>
<circle cx="402.6" cy="245.9" r="5.9"/>
</g>
<path d="M400.1 250.2h5.1v2.6M400.1 242.6v5.1M405.2 242.6v5.1M405.2 244.1h-2.6v1.1" fill="none" stroke="#800000" stroke-width=".4"/>
<path d="M402.1 242.6l1.3-.7v1.5z" fill="#c8c8aa" stroke="#800000" stroke-width=".4"/>
<path d="M397.8 242.6h4.1M402.4 241.4l-.5 .5v1.5l-.5 .5M403.4 242.6h4.3" fill="none" stroke="#800000" stroke-width=".4"/>
<g fill="#c8c8aa" stroke="#800000" stroke-width=".4">
<path d="M399.1 247.7h1.8v1.3h-1.8z"/>
<path d="M404.2 247.7h2v1.3h-2z"/>
<path d="M401.6 247.7h1.8v1.3h-1.8z"/>
</g>
<path d="M395 242.6h2.6M405.2 252.8v2.5M407.7 242.6h2.6" fill="none" stroke="#800000" stroke-width=".4"/>
<path d="M458.5 250.2h5.1M459.8 251.5h2.5M460.8 252.8h.5M461.1 247.7v2.5" fill="none" stroke="#004000" stroke-width=".4"/>
<path d="M377.2 241.6h7.7v2h-7.7z" fill="#c8c8aa" stroke="#800000" stroke-width=".4"/>
<path d="M374.7 242.6h2.5M384.9 242.6h2.5" fill="none" stroke="#800000" stroke-width=".4"/>
<path d="M395 223.8l2.6 1-2.6 1.1zM397.6 224.8h2.5M395 259.4l2.6 1-2.6 1zM397.6 260.4h2.5M402.6 312.7l2.6 1-2.6 1.1zM405.2 313.7h2.5" fill="none" stroke="#004000" stroke-width=".4"/>
<path d="M395 272.1h7.6v2h-7.6z" fill="#c8c8aa" stroke="#800000" stroke-width=".4"/>
<path d="M392.5 273.1h2.5M402.6 273.1h2.6" fill="none" stroke="#800000" stroke-width=".4"/>
<path d="M430.6 272.1h7.6v2h-7.6z" fill="#c8c8aa" stroke="#800000" stroke-width=".4"/>
<path d="M428 273.1h2.6M438.2 273.1h2.5" fill="none" stroke="#800000" stroke-width=".4"/>
<g fill="none" stroke="#004000" stroke-width=".4">
<path d="M321.4 36.9l1.2 2.5h-2.5zM321.4 36.9v5.1M354.4 36.9l1.3 2.5h-2.6zM354.4 36.9v5.1M384.9 36.9l1.2 2.5h-2.5zM384.9 36.9v5.1M415.3 36.9l1.3 2.5h-2.5zM415.3 36.9v5.1M285.8 139.8h5.1M288.3 137.2v2.6M318.8 139.8h5.1M321.4 137.2v2.6"/>
<path d="M351.8 139.8h5.1M354.4 137.2v2.6M382.3 139.8h5.1M384.9 137.2v2.6M412.8 139.8h5.1M415.3 137.2v2.6M287.1 141h2.5M288.1 142.3h.5M320.1 141h2.5M321.1 142.3h.5M353.1 141h2.6M354.1 142.3h.5"/>
<path d="M383.6 141h2.5M384.6 142.3h.5M414.1 141h2.5M415.1 142.3h.5M395 265.5l2.6-1v2zM397.6 265.5h2.5M461.1 278.2v2.5M458.5 280.7h5.1M459.8 282h2.5M460.8 283.3h.5"/>
</g>
<g fill="#004000" stroke="#004000" stroke-width=".4">
<circle cx="364.5" cy="275.6" r=".5"/>
<circle cx="415.3" cy="59.7" r=".5"/>
</g>
<path d="M269.5 120.7h2.1v7.6h-2.1z" fill="#c8c8aa" stroke="#800000" stroke-width=".4"/>
<path d="M270.6 118.2v2.5M270.6 128.3v2.6" fill="none" stroke="#800000" stroke-width=".4"/>
<g fill="#004000" stroke="#004000" stroke-width=".4">
<circle cx="270.5" cy="115.6" r=".5"/>
<circle cx="288.3" cy="130.9" r=".5"/>
</g>
<path d="M307.6 118.2h2.1v7.6h-2.1z" fill="#c8c8aa" stroke="#800000" stroke-width=".4"/>
<path d="M308.7 115.6v2.6M308.7 125.8v2.5" fill="none" stroke="#800000" stroke-width=".4"/>
<g fill="#004000" stroke="#004000" stroke-width=".4">
<circle cx="308.6" cy="113.1" r=".5"/>
<circle cx="321.3" cy="128.3" r=".5"/>
</g>
<path d="M340.7 118.2h2v7.6h-2z" fill="#c8c8aa" stroke="#800000" stroke-width=".4"/>
<path d="M341.7 115.6v2.6M341.7 125.8v2.5" fill="none" stroke="#800000" stroke-width=".4"/>
<g fill="#004000" stroke="#004000" stroke-width=".4">
<circle cx="341.6" cy="113.1" r=".5"/>
<circle cx="354.3" cy="128.3" r=".5"/>
</g>
<path d="M371.1 118.2h2.1v7.6h-2.1z" fill="#c8c8aa" stroke="#800000" stroke-width=".4"/>
<path d="M372.2 115.6v2.6M372.2 125.8v2.5" fill="none" stroke="#800000" stroke-width=".4"/>
<g fill="#004000" stroke="#004000" stroke-width=".4">
<circle cx="372.1" cy="113.1" r=".5"/>
<circle cx="384.8" cy="128.3" r=".5"/>
</g>
<path d="M401.6 118.2h2.1v7.6h-2.1z" fill="#c8c8aa" stroke="#800000" stroke-width=".4"/>
<path d="M402.6 115.6v2.6M402.6 125.8v2.5" fill="none" stroke="#800000" stroke-width=".4"/>
<g fill="#004000" stroke="#004000" stroke-width=".4">
<circle cx="402.6" cy="113.1" r=".5"/>
<circle cx="415.3" cy="128.3" r=".5"/>
</g>
<path d="M428 310.2h7.7v2h-7.7z" fill="#c8c8aa" stroke="#800000" stroke-width=".4"/>
<path d="M425.5 311.2h2.5M435.7 311.2h2.5" fill="none" stroke="#800000" stroke-width=".4"/>
<g fill="#004000" stroke="#004000" stroke-width=".4">
<circle cx="410.2" cy="311.2" r=".5"/>
<circle cx="438.2" cy="296" r=".5"/>
</g>
<path d="M420.4 259.4h7.6v2h-7.6z" fill="#c8c8aa" stroke="#800000" stroke-width=".4"/>
<path d="M417.9 260.4h2.5M428 260.4h2.6" fill="none" stroke="#800000" stroke-width=".4"/>
<g fill="#004000" stroke="#004000" stroke-width=".4">
<circle cx="430.5" cy="242.6" r=".5"/>
<circle cx="405.1" cy="260.4" r=".5"/>
</g>
<path d="M420.4 223.8h7.6v2.1h-7.6z" fill="#c8c8aa" stroke="#800000" stroke-width=".4"/>
<path d="M417.9 224.8h2.5M428 224.8h2.6" fill="none" stroke="#800000" stroke-width=".4"/>
<g fill="#004000" stroke="#004000" stroke-width=".4">
<circle cx="405.1" cy="224.8" r=".5"/>
<circle cx="430.5" cy="209.6" r=".5"/>
<circle cx="473.7" cy="163.9" r=".5"/>
</g>
<circle cx="232.4" cy="245.2" r="2.55" fill="#c8c8aa" stroke="#800000" stroke-width=".4"/>
<circle cx="232.4" cy="245.2" r="1.25" fill="#feffff" stroke="#800000" stroke-width=".4"/>
<path d="M227.4 245.2h5.1" fill="none" stroke="#800000" stroke-width=".4"/>
<circle cx="229.9" cy="232.5" r="2.55" fill="#c8c8aa" stroke="#800000" stroke-width=".4"/>
<circle cx="229.9" cy="232.5" r="1.25" fill="#feffff" stroke="#800000" stroke-width=".4"/>
<path d="M224.8 232.5h5.1" fill="none" stroke="#800000" stroke-width=".4"/>
<path d="M209.6 232.5l2.5-1.1v2.1zM212.1 232.5h2.6M209.6 245.2l2.5-1.1v2.1zM212.1 245.2h2.6" fill="none" stroke="#004000" stroke-width=".4"/>
<circle cx="412.8" cy="273.1" r=".5" fill="#004000" stroke="#004000" stroke-width=".4"/>
<path d="M52.1 122.8h44M306.1 351.4h62" fill="none" stroke="#800000" stroke-width=".5"/>
<text font-size="5.9" fill="#000080" x="442.5" y="356.7">U</text>
<g font-size="5.4" fill="#800000">
<text x="49.6" y="117.5">PMOD: Accelerometer</text>
<text x="52.2" y="122.6">By:- Baisheng Chen</text>
<text x="290.9" y="346.1">Rotary Encoder, LEDs and Push Buttons</text>
<text x="306.2" y="351.2">By:- Amirreza Kazemivaisari</text>
</g>
<text font-size="5" fill="#000080" x="472.7" y="356.6">ofYork</text>
<g font-size="4.4" fill="#000080">
<text x="446" y="356.8">NIVERSITY</text>
<text x="445.1" y="365.6">MSc DSE BASE REFERENCE</text>
</g>
<text font-size="3.8" fill="#000080" x="445.1" y="369.8">GENERAL I/O</text>
<g font-size="3.5">
<text x="97.7" y="46.2">C37</text>
<text x="41.8" y="48.7">J11</text>
<text x="290.9" y="64.9">R31</text>
<text x="323.9" y="64.9">R32</text>
<text x="356.9" y="64.9">R33</text>
<text x="387.4" y="64.9">R34</text>
<text x="417.9" y="64.9">R35</text>
<text x="292.4" y="87.8">D15</text>
<text x="325.4" y="89.1">D18</text>
<text x="358.4" y="89.1">D14</text>
<text x="388.9" y="89.1">D16</text>
<text x="419.4" y="89.1">D17</text>
<text x="325.4" y="107.3">Q3</text>
<text x="358.4" y="107.3">Q4</text>
<text x="388.9" y="107.3">Q5</text>
<text x="419.4" y="107.3">Q6</text>
<text x="292.4" y="109.9">Q1</text>
<text x="273.1" y="123.4">R82</text>
<text x="311.2" y="120.9">R87</text>
<text x="344.2" y="120.9">R88</text>
<text x="374.7" y="120.9">R89</text>
<text x="405.2" y="120.9">R90</text>
<text x="146" y="157.2">SW8</text>
<text x="212" y="159.8">SW3</text>
<text x="275.5" y="159.8">SW4</text>
<text x="356.8" y="159.8">SW5</text>
<text x="425.4" y="157.2">SW6</text>
<text x="172.8" y="178">R42</text>
<text x="452.2" y="178">R40</text>
<text x="238.8" y="180.6">R27</text>
<text x="302.3" y="180.6">R36</text>
<text x="383.6" y="180.6">R38</text>
<text x="396.6" y="200.9">Q7</text>
<text x="377.1" y="207.8">R47</text>
<text x="417.7" y="223">R93</text>
<text x="234.9" y="231.7">TP2</text>
<text x="396.6" y="233.9">Q8</text>
<text x="260.4" y="235.2">R45</text>
<text x="278.2" y="235.2">R44</text>
<text x="237.4" y="244.4">TP1</text>
<text x="377.1" y="240.8">R48</text>
<text x="290.7" y="263.4">EN2</text>
<text x="417.7" y="258.6">R92</text>
<text x="245" y="266.2">R29</text>
<text x="394.9" y="271.3">R49</text>
<text x="430.4" y="271.3">R50</text>
<text x="265.3" y="284">R30</text>
<text x="401.7" y="287.2">Q2</text>
<text x="382.2" y="294.1">R46</text>
<text x="239.1" y="301.2">C29</text>
<text x="261.9" y="301.2">C28</text>
<text x="425.4" y="309.4">R91</text>
</g>
<g font-size="3" fill="#000080">
<text x="31.9" y="4.9">A</text>
<text x="83.9" y="4.9">B</text>
<text x="136.3" y="4.9">C</text>
<text x="188.6" y="4.9">D</text>
<text x="241" y="4.9">E</text>
<text x="293.4" y="4.9">F</text>
<text x="345.5" y="4.9">G</text>
<text x="397.9" y="4.9">H</text>
<text x="450.4" y="4.9">J</text>
<text x="502.5" y="4.9">K</text>
<text x="3.2" y="25.9">0</text>
<text x="531.5" y="25.9">0</text>
<text x="3.2" y="63">1</text>
<text x="531.5" y="63">1</text>
<text x="3.2" y="100.1">2</text>
<text x="531.5" y="100.1">2</text>
<text x="3.2" y="136.9">3</text>
<text x="531.5" y="137.2">3</text>
<text x="3.2" y="174">4</text>
<text x="531.5" y="174.3">4</text>
<text x="3.2" y="211.9">5</text>
<text x="531.5" y="211.4">5</text>
<text x="3.2" y="248.5">6</text>
<text x="531.5" y="248.5">6</text>
<text x="3.2" y="285">7</text>
<text x="531.5" y="285.8">7</text>
<text x="3.2" y="322.6">8</text>
<text x="531.5" y="322.9">8</text>
<text x="3.2" y="359.7">9</text>
<text x="531.5" y="359.7">9</text>
<text x="509.5" y="366.9">5.00 (2022)</text>
<text x="512.9" y="370.7">C D Hunter</text>
<text x="459.5" y="374.5">EI0470</text>
<text x="485" y="374.8">6</text>
<text x="489.6" y="374.8">of</text>
<text x="495.2" y="374.8">6</text>
<text x="513.4" y="374.5">29-Jun-22</text>
<text x="31.4" y="380.8">A</text>
<text x="83.9" y="380.8">B</text>
<text x="136.3" y="380.8">C</text>
<text x="188.6" y="380.8">D</text>
<text x="241.2" y="380.8">E</text>
<text x="293.4" y="380.8">F</text>
<text x="345.5" y="380.8">G</text>
<text x="397.9" y="380.8">H</text>
<text x="450.4" y="380.8">J</text>
<text x="502.8" y="380.8">K</text>
</g>
<g font-size="2.5" fill="#000080">
<text x="505.5" y="367">REV:</text>
<text x="507" y="370.8">BY:</text>
<text x="443.3" y="374.6">PROJECT No:</text>
<text x="475" y="374.6">SHEET:</text>
<text x="504.1" y="374.6">DATE:</text>
</g>
<g font-size="2.4">
<text x="285.8" y="35.1">VCC/VDD</text>
<text x="318.8" y="35.1">VCC/VDD</text>
<text x="351.8" y="35.1">VCC/VDD</text>
<text x="382.3" y="35.1">VCC/VDD</text>
<text x="412.8" y="35.1">VCC/VDD</text>
<text x="80.1" y="40.2">VCC3V3</text>
<text x="71.7" y="55.4">VCC</text>
<text x="80.1" y="54.3">6</text>
<text x="80.1" y="56.8">12</text>
<text x="97.6" y="54.3">100nF</text>
<text x="70.7" y="65.6">MOSI</text>
<text x="73.4" y="63.1">SS</text>
<text x="80.1" y="61.9">1</text>
<text x="80.1" y="64.4">2</text>
<text x="122" y="65.6">JA2</text>
<text x="122" y="63.1">JA1</text>
<text x="70.7" y="68.1">MISO</text>
<text x="71.8" y="70.7">SCK</text>
<text x="80.1" y="67">3</text>
<text x="80.1" y="69.5">4</text>
<text x="122" y="70.7">JA4</text>
<text x="122" y="68.1">JA3</text>
<text x="290.8" y="67.8">100</text>
<text x="323.9" y="67.8">100</text>
<text x="356.9" y="67.8">100</text>
<text x="387.3" y="67.8">100</text>
<text x="417.8" y="67.8">100</text>
<text x="71.6" y="75.8">INT1</text>
<text x="80.1" y="74.6">8</text>
<text x="80.1" y="77.1">7</text>
<text x="122" y="75.8">JA8</text>
<text x="71.5" y="83.4">GND</text>
<text x="71.6" y="78.3">INT2</text>
<text x="80.1" y="82.2">5</text>
<text x="122" y="78.3">JA7</text>
<text x="41.8" y="89.9">PMOD-ACL2</text>
<text x="80.1" y="84.7">11</text>
<text x="292.4" y="90.8">KPHCM-2012CGCK</text>
<text x="325.4" y="92">KPHCM-2012CGCK</text>
<text x="358.4" y="92">KPHCM-2012CGCK</text>
<text x="388.9" y="92">KPHCM-2012CGCK</text>
<text x="419.4" y="92">KPHCM-2012CGCK</text>
<text x="292.4" y="112.8">BSS138</text>
<text x="298.4" y="113.9">LD1</text>
<text x="325.4" y="110.3">BSS138</text>
<text x="331.4" y="113.9">LD2</text>
<text x="358.4" y="110.3">BSS138</text>
<text x="361.9" y="113.9">LD3</text>
<text x="388.9" y="110.3">BSS138</text>
<text x="392.4" y="113.9">LD4</text>
<text x="419.4" y="110.3">BSS138</text>
<text x="250.2" y="116.4">LD0</text>
<text x="311.2" y="123.8">10k</text>
<text x="344.2" y="123.8">10k</text>
<text x="374.6" y="123.8">10k</text>
<text x="405.1" y="123.8">10k</text>
<text x="273.1" y="126.3">10k</text>
<text x="128.3" y="139.3">VCC3V3</text>
<text x="194.4" y="141.8">VCC3V3</text>
<text x="257.9" y="141.8">VCC3V3</text>
<text x="339.1" y="141.8">VCC3V3</text>
<text x="407.7" y="144.4">VCC3V3</text>
<text x="145.9" y="166.1">SKQGABE010</text>
<text x="425.3" y="166.1">SKQGABE010</text>
<text x="195.6" y="169.8">BTN0</text>
<text x="211.9" y="168.6">SKQGABE010</text>
<text x="261.7" y="172.3">BTN1</text>
<text x="275.4" y="168.6">SKQGABE010</text>
<text x="325.2" y="172.3">BTN2</text>
<text x="356.7" y="168.6">SKQGABE010</text>
<text x="406.5" y="169.8">BTN3</text>
<text x="475" y="169.8">BTN4</text>
<text x="172.7" y="180.9">10k</text>
<text x="238.8" y="183.4">10k</text>
<text x="302.3" y="183.4">10k</text>
<text x="383.5" y="183.4">10k</text>
<text x="452.1" y="180.9">10k</text>
<text x="396.6" y="203.8">BSS138</text>
<text x="247.7" y="212.9">VCC3V3</text>
<text x="265.5" y="212.9">VCC3V3</text>
<text x="377" y="212.8">150</text>
<text x="384.2" y="225.6">RE_LD_R</text>
<text x="202.7" y="233.3">EN_B</text>
<text x="420.2" y="228.1">10k</text>
<text x="260.4" y="238.1">10k</text>
<text x="278.1" y="238.1">10k</text>
<text x="396.6" y="236.8">BSS138</text>
<text x="202.7" y="246">EN_A</text>
<text x="377" y="245.8">100</text>
<text x="384" y="261.2">RE_LD_G</text>
<text x="420.2" y="263.6">10k</text>
<text x="212.9" y="268.8">EN_A</text>
<text x="286.9" y="267.6">A</text>
<text x="292.2" y="268.8">A_Channel A O/P</text>
<text x="346.3" y="268.8">RED LED</text>
<text x="359.5" y="267.6">1</text>
<text x="386.7" y="266.3">RE_PB</text>
<text x="245" y="271.2">10k</text>
<text x="286.8" y="272.7">C</text>
<text x="286.9" y="270.2">B</text>
<text x="292.2" y="271.4">B_Channel B O/P</text>
<text x="292.2" y="273.9">C_GND</text>
<text x="343.2" y="271.4">GREEN LED</text>
<text x="344.1" y="273.9">Push Switch</text>
<text x="359.5" y="270.2">2</text>
<text x="359.5" y="272.7">3</text>
<text x="359.5" y="275.2">4</text>
<text x="345.2" y="276.4">BLUE LED</text>
<text x="347.1" y="281.5">Common</text>
<text x="359.5" y="280.3">5</text>
<text x="394.8" y="276.3">1k</text>
<text x="430.4" y="276.3">2k</text>
<text x="212.9" y="286.6">EN_B</text>
<text x="290.7" y="285.5">COM-10982</text>
<text x="265.3" y="289">10k</text>
<text x="318.8" y="291.7">VCC/VDD</text>
<text x="401.7" y="290.1">BSS138</text>
<text x="382.1" y="299.2">100</text>
<text x="239" y="304.1">100nF</text>
<text x="261.9" y="304.1">100nF</text>
<text x="391.9" y="314.5">RE_LD_B</text>
<text x="427.8" y="314.4">10k</text>
</g>
<g font-size="2.4" fill="#800000">
<text x="47" y="64.2">Pmod ACL2</text>
<text x="47" y="66.8">3 - axis</text>
<text x="47" y="69.4">Accelerometer</text>
<text x="47" y="71.9">ADXL362</text>
<text x="306.1" y="242.1">The forward voltage for Red diode is 2 volts</text>
<text x="308.7" y="249.7">Is voltage drop negligable</text>
</g>
<text font-size="2.2" fill="#000080" x="442.6" y="359.8">TECHINCAL SUPPORT SERVICES</text>
</svg>
